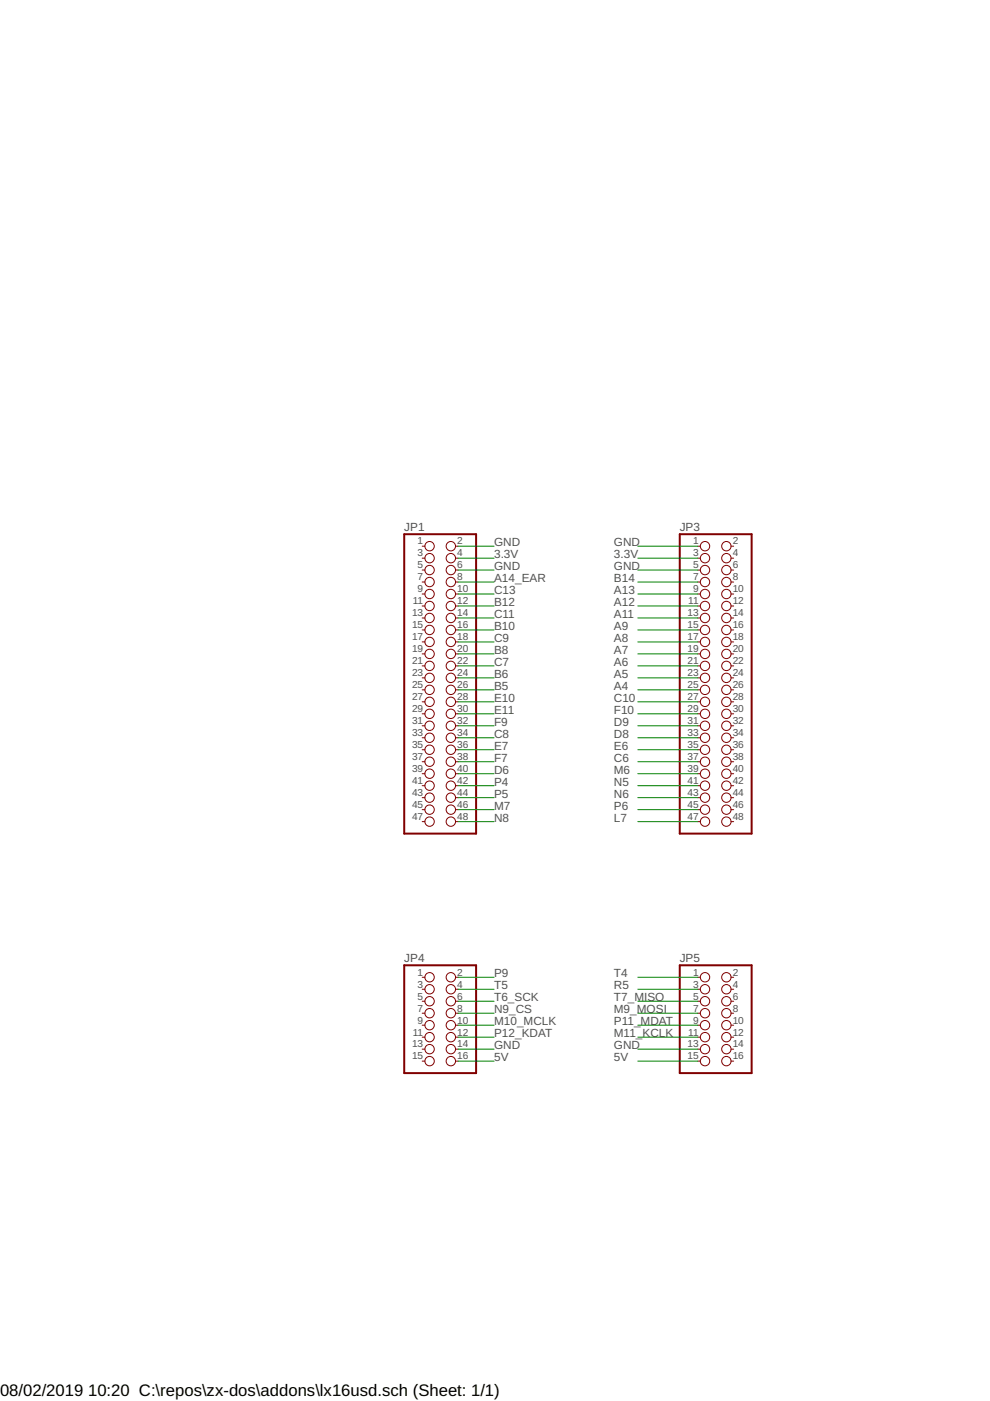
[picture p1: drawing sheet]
<svg xmlns="http://www.w3.org/2000/svg" width="210mm" height="297mm" viewBox="0 0 210 297" stroke-linecap="round" stroke-linejoin="round" font-family="sans-serif">
<path d="M85.7 113.3h15.2v63.4h-15.2zM144.1 113.3h15.3v63.4h-15.3zM85.7 204.7h15.2v22.8h-15.2zM144.1 204.7h15.3v22.8h-15.3z" fill="none" stroke="#800000" stroke-width=".42"/>
<g fill="none" stroke="#800000" stroke-width=".21">
<path d="M89.5 115.8h.6M89.5 118.3h.6M96.6 115.8h.5M96.6 118.3h.5M147.9 115.8h.6M147.9 118.3h.6M155 115.8h.6M155 118.3h.6M89.5 120.9h.6M89.5 123.4h.6M89.5 125.9h.6M89.5 128.5h.6"/>
<path d="M89.5 131h.6M89.5 133.6h.6M89.5 136.1h.6M89.5 138.6h.6M96.6 120.9h.5M96.6 123.4h.5M96.6 125.9h.5M96.6 128.5h.5M96.6 131h.5M96.6 133.6h.5M96.6 136.1h.5M96.6 138.6h.5"/>
<path d="M147.9 120.9h.6M147.9 123.4h.6M147.9 125.9h.6M147.9 128.5h.6M147.9 131h.6M147.9 133.6h.6M147.9 136.1h.6M147.9 138.6h.6M155 120.9h.6M155 123.4h.6M155 125.9h.6M155 128.5h.6"/>
<path d="M155 131h.6M155 133.6h.6M155 136.1h.6M155 138.6h.6M89.5 141.2h.6M89.5 143.7h.6M89.5 146.3h.6M89.5 148.8h.6M89.5 151.3h.6M89.5 153.9h.6M89.5 156.4h.6M89.5 159h.6"/>
<path d="M96.6 141.2h.5M96.6 143.7h.5M96.6 146.3h.5M96.6 148.8h.5M96.6 151.3h.5M96.6 153.9h.5M96.6 156.4h.5M96.6 159h.5M147.9 141.2h.6M147.9 143.7h.6M147.9 146.3h.6M147.9 148.8h.6"/>
<path d="M147.9 151.3h.6M147.9 153.9h.6M147.9 156.4h.6M147.9 159h.6M155 141.2h.6M155 143.7h.6M155 146.3h.6M155 148.8h.6M155 151.3h.6M155 153.9h.6M155 156.4h.6M155 159h.6"/>
<path d="M89.5 161.5h.6M89.5 164h.6M89.5 166.6h.6M89.5 169.1h.6M89.5 171.7h.6M89.5 174.2h.6M96.6 161.5h.5M96.6 164h.5M96.6 166.6h.5M96.6 169.1h.5M96.6 171.7h.5M96.6 174.2h.5"/>
<path d="M147.9 161.5h.6M147.9 164h.6M147.9 166.6h.6M147.9 169.1h.6M147.9 171.7h.6M147.9 174.2h.6M155 161.5h.6M155 164h.6M155 166.6h.6M155 169.1h.6M155 171.7h.6M155 174.2h.6"/>
<path d="M89.5 207.2h.6M89.5 209.7h.6M89.5 212.3h.6M89.5 214.8h.6M89.5 217.4h.6M89.5 219.9h.6M96.6 207.2h.5M96.6 209.7h.5M96.6 212.3h.5M96.6 214.8h.5M96.6 217.4h.5M96.6 219.9h.5"/>
<path d="M147.9 207.2h.6M147.9 209.7h.6M147.9 212.3h.6M147.9 214.8h.6M147.9 217.4h.6M147.9 219.9h.6M155 207.2h.6M155 209.7h.6M155 212.3h.6M155 214.8h.6M155 217.4h.6M155 219.9h.6"/>
<path d="M89.5 222.4h.6M89.5 225h.6M96.6 222.4h.5M96.6 225h.5M147.9 222.4h.6M147.9 225h.6M155 222.4h.6M155 225h.6"/>
<circle cx="91.1" cy="115.8" r=".99"/>
<circle cx="91.1" cy="118.3" r=".99"/>
<circle cx="95.6" cy="115.8" r=".99"/>
<circle cx="95.6" cy="118.3" r=".99"/>
<circle cx="149.5" cy="115.8" r=".99"/>
<circle cx="149.5" cy="118.3" r=".99"/>
<circle cx="154" cy="118.3" r=".99"/>
<circle cx="154" cy="115.8" r=".99"/>
<circle cx="91.1" cy="120.9" r=".99"/>
<circle cx="91.1" cy="123.4" r=".99"/>
<circle cx="91.1" cy="131" r=".99"/>
<circle cx="91.1" cy="136.1" r=".99"/>
<circle cx="91.1" cy="138.6" r=".99"/>
<circle cx="91.1" cy="125.9" r=".99"/>
<circle cx="91.1" cy="133.6" r=".99"/>
<circle cx="91.1" cy="128.5" r=".99"/>
<circle cx="95.6" cy="131" r=".99"/>
<circle cx="95.6" cy="136.1" r=".99"/>
<circle cx="95.6" cy="133.6" r=".99"/>
<circle cx="95.6" cy="138.6" r=".99"/>
<circle cx="95.6" cy="120.9" r=".99"/>
<circle cx="95.6" cy="128.5" r=".99"/>
<circle cx="95.6" cy="125.9" r=".99"/>
<circle cx="95.6" cy="123.4" r=".99"/>
<circle cx="149.5" cy="131" r=".99"/>
<circle cx="149.5" cy="123.4" r=".99"/>
<circle cx="149.5" cy="133.6" r=".99"/>
<circle cx="149.5" cy="120.9" r=".99"/>
<circle cx="149.5" cy="128.5" r=".99"/>
<circle cx="149.5" cy="136.1" r=".99"/>
<circle cx="149.5" cy="138.6" r=".99"/>
<circle cx="149.5" cy="125.9" r=".99"/>
<circle cx="154" cy="131" r=".99"/>
<circle cx="154" cy="123.4" r=".99"/>
<circle cx="154" cy="125.9" r=".99"/>
<circle cx="154" cy="133.6" r=".99"/>
<circle cx="154" cy="136.1" r=".99"/>
<circle cx="154" cy="120.9" r=".99"/>
<circle cx="154" cy="128.5" r=".99"/>
<circle cx="154" cy="138.6" r=".99"/>
<circle cx="91.1" cy="159" r=".99"/>
<circle cx="91.1" cy="146.3" r=".99"/>
<circle cx="91.1" cy="153.9" r=".99"/>
<circle cx="91.1" cy="156.4" r=".99"/>
<circle cx="91.1" cy="141.2" r=".99"/>
<circle cx="91.1" cy="143.7" r=".99"/>
<circle cx="91.1" cy="148.8" r=".99"/>
<circle cx="91.1" cy="151.3" r=".99"/>
<circle cx="95.6" cy="146.3" r=".99"/>
<circle cx="95.6" cy="159" r=".99"/>
<circle cx="95.6" cy="156.4" r=".99"/>
<circle cx="95.6" cy="143.7" r=".99"/>
<circle cx="95.6" cy="148.8" r=".99"/>
<circle cx="95.6" cy="141.2" r=".99"/>
<circle cx="95.6" cy="153.9" r=".99"/>
<circle cx="95.6" cy="151.3" r=".99"/>
<circle cx="149.5" cy="146.3" r=".99"/>
<circle cx="149.5" cy="153.9" r=".99"/>
<circle cx="149.5" cy="141.2" r=".99"/>
<circle cx="149.5" cy="143.7" r=".99"/>
<circle cx="149.5" cy="151.3" r=".99"/>
<circle cx="149.5" cy="156.4" r=".99"/>
<circle cx="149.5" cy="148.8" r=".99"/>
<circle cx="149.5" cy="159" r=".99"/>
<circle cx="154" cy="153.9" r=".99"/>
<circle cx="154" cy="148.8" r=".99"/>
<circle cx="154" cy="156.4" r=".99"/>
<circle cx="154" cy="141.2" r=".99"/>
<circle cx="154" cy="146.3" r=".99"/>
<circle cx="154" cy="151.3" r=".99"/>
<circle cx="154" cy="159" r=".99"/>
<circle cx="154" cy="143.7" r=".99"/>
<circle cx="91.1" cy="171.7" r=".99"/>
<circle cx="91.1" cy="166.6" r=".99"/>
<circle cx="91.1" cy="161.5" r=".99"/>
<circle cx="91.1" cy="164" r=".99"/>
<circle cx="91.1" cy="169.1" r=".99"/>
<circle cx="91.1" cy="174.2" r=".99"/>
<circle cx="95.6" cy="161.5" r=".99"/>
<circle cx="95.6" cy="166.6" r=".99"/>
<circle cx="95.6" cy="171.7" r=".99"/>
<circle cx="95.6" cy="169.1" r=".99"/>
<circle cx="95.6" cy="164" r=".99"/>
<circle cx="95.6" cy="174.2" r=".99"/>
<circle cx="149.5" cy="171.7" r=".99"/>
<circle cx="149.5" cy="161.5" r=".99"/>
<circle cx="149.5" cy="164" r=".99"/>
<circle cx="149.5" cy="166.6" r=".99"/>
<circle cx="149.5" cy="169.1" r=".99"/>
<circle cx="149.5" cy="174.2" r=".99"/>
<circle cx="154" cy="171.7" r=".99"/>
<circle cx="154" cy="161.5" r=".99"/>
<circle cx="154" cy="166.6" r=".99"/>
<circle cx="154" cy="164" r=".99"/>
<circle cx="154" cy="169.1" r=".99"/>
<circle cx="154" cy="174.2" r=".99"/>
<circle cx="91.1" cy="209.7" r=".99"/>
<circle cx="91.1" cy="207.2" r=".99"/>
<circle cx="91.1" cy="219.9" r=".99"/>
<circle cx="91.1" cy="212.3" r=".99"/>
<circle cx="91.1" cy="217.4" r=".99"/>
<circle cx="91.1" cy="214.8" r=".99"/>
<circle cx="95.6" cy="209.7" r=".99"/>
<circle cx="95.6" cy="219.9" r=".99"/>
<circle cx="95.6" cy="207.2" r=".99"/>
<circle cx="95.6" cy="212.3" r=".99"/>
<circle cx="95.6" cy="217.4" r=".99"/>
<circle cx="95.6" cy="214.8" r=".99"/>
<circle cx="149.5" cy="217.4" r=".99"/>
<circle cx="149.5" cy="214.8" r=".99"/>
<circle cx="149.5" cy="219.9" r=".99"/>
<circle cx="149.5" cy="207.2" r=".99"/>
<circle cx="149.5" cy="212.3" r=".99"/>
<circle cx="149.5" cy="209.7" r=".99"/>
<circle cx="154" cy="217.4" r=".99"/>
<circle cx="154" cy="209.7" r=".99"/>
<circle cx="154" cy="214.8" r=".99"/>
<circle cx="154" cy="219.9" r=".99"/>
<circle cx="154" cy="207.2" r=".99"/>
<circle cx="154" cy="212.3" r=".99"/>
<circle cx="91.1" cy="222.4" r=".99"/>
<circle cx="91.1" cy="225" r=".99"/>
<circle cx="95.6" cy="222.4" r=".99"/>
<circle cx="95.6" cy="225" r=".99"/>
<circle cx="149.5" cy="222.4" r=".99"/>
<circle cx="149.5" cy="225" r=".99"/>
<circle cx="154" cy="222.4" r=".99"/>
<circle cx="154" cy="225" r=".99"/>
</g>
<g fill="none" stroke="#008000" stroke-width=".21">
<path d="M97.1 115.8h7.7M97.1 118.3h7.7M135.2 115.8h12.7M135.2 118.3h12.7M97.1 120.9h7.7M97.1 133.6h7.7M97.1 125.9h7.7M97.1 123.4h7.7M97.1 128.5h7.7M97.1 131h7.7M97.1 136.1h7.7M97.1 138.6h7.7"/>
<path d="M135.2 120.9h12.7M135.2 133.6h12.7M135.2 125.9h12.7M135.2 123.4h12.7M135.2 128.5h12.7M135.2 131h12.7M135.2 136.1h12.7M135.2 138.6h12.7M97.1 151.3h7.7M97.1 143.7h7.7M97.1 141.2h7.7M97.1 146.3h7.7"/>
<path d="M97.1 148.8h7.7M97.1 153.9h7.7M97.1 156.4h7.7M97.1 159h7.7M135.2 151.3h12.7M135.2 143.7h12.7M135.2 141.2h12.7M135.2 146.3h12.7M135.2 148.8h12.7M135.2 153.9h12.7M135.2 156.4h12.7M135.2 159h12.7"/>
<path d="M97.1 174.2h7.7M97.1 171.7h7.7M97.1 169.1h7.7M97.1 166.6h7.7M97.1 164h7.7M97.1 161.5h7.7M135.2 174.2h12.7M135.2 171.7h12.7M135.2 169.1h12.7M135.2 166.6h12.7M135.2 164h12.7M135.2 161.5h12.7"/>
<path d="M97.1 219.9h7.7M97.1 214.8h7.7M97.1 212.3h7.7M97.1 217.4h7.7M97.1 209.7h7.7M97.1 207.2h7.7M135.2 219.9h12.7M135.2 214.8h12.7M135.2 212.3h12.7M135.2 217.4h12.7M135.2 209.7h12.7M135.2 207.2h12.7"/>
<path d="M97.1 222.4h7.7M97.1 225h7.7M135.2 222.4h12.7M135.2 225h12.7"/>
</g>
<g font-size="3.5">
<text x="0" y="296">08/02/2019</text>
<text x="18.7" y="296">10:20 C:\repos\zx-dos\addons\lx16usd.sch (Sheet: 1/1)</text>
</g>
<g font-size="2.5" fill="#505050">
<text x="85.7" y="112.6">JP1</text>
<text x="144.1" y="112.6">JP3</text>
<text x="104.8" y="115.8">GND</text>
<text x="104.8" y="118.3">3.3V</text>
<text x="130.2" y="115.8">GND</text>
<text x="130.2" y="118.3">3.3V</text>
<text x="104.8" y="120.9">GND</text>
<text x="104.8" y="126">C13</text>
<text x="104.8" y="123.4">A14_EAR</text>
<text x="130.2" y="120.9">GND</text>
<text x="130.2" y="123.4">B14</text>
<text x="130.2" y="126">A13</text>
<text x="104.8" y="128.5">B12</text>
<text x="104.8" y="131">C11</text>
<text x="130.2" y="128.5">A12</text>
<text x="130.2" y="131">A11</text>
<text x="104.8" y="133.6">B10</text>
<text x="104.8" y="136.1">C9</text>
<text x="130.2" y="133.6">A9</text>
<text x="130.2" y="136.1">A8</text>
<text x="104.8" y="143.7">B6</text>
<text x="104.8" y="138.6">B8</text>
<text x="104.8" y="141.2">C7</text>
<text x="130.2" y="138.6">A7</text>
<text x="130.2" y="141.2">A6</text>
<text x="130.2" y="143.7">A5</text>
<text x="104.8" y="146.3">B5</text>
<text x="104.8" y="148.8">E10</text>
<text x="130.2" y="148.8">C10</text>
<text x="130.2" y="146.3">A4</text>
<text x="104.8" y="151.3">E11</text>
<text x="104.8" y="153.9">F9</text>
<text x="130.2" y="151.3">F10</text>
<text x="130.2" y="153.9">D9</text>
<text x="104.8" y="161.5">F7</text>
<text x="104.8" y="156.4">C8</text>
<text x="104.8" y="159">E7</text>
<text x="130.2" y="156.4">D8</text>
<text x="130.2" y="159">E6</text>
<text x="130.2" y="161.5">C6</text>
<text x="104.8" y="166.6">P4</text>
<text x="104.8" y="164">D6</text>
<text x="130.2" y="166.6">N5</text>
<text x="130.2" y="164">M6</text>
<text x="104.8" y="171.7">M7</text>
<text x="104.8" y="169.1">P5</text>
<text x="130.2" y="169.1">N6</text>
<text x="130.2" y="171.7">P6</text>
<text x="104.8" y="174.2">N8</text>
<text x="130.2" y="174.2">L7</text>
<text x="85.7" y="204">JP4</text>
<text x="104.8" y="209.7">T5</text>
<text x="104.8" y="207.2">P9</text>
<text x="130.2" y="209.7">R5</text>
<text x="130.2" y="207.2">T4</text>
<text x="144.1" y="204">JP5</text>
<text x="104.8" y="214.8">N9_CS</text>
<text x="104.8" y="212.3">T6_SCK</text>
<text x="130.2" y="214.8">M9_MOSI</text>
<text x="130.2" y="212.3">T7_MISO</text>
<text x="104.8" y="219.9">P12_KDAT</text>
<text x="104.8" y="217.4">M10_MCLK</text>
<text x="130.2" y="219.9">M11_KCLK</text>
<text x="130.2" y="217.4">P11_MDAT</text>
<text x="104.8" y="222.4">GND</text>
<text x="104.8" y="225">5V</text>
<text x="130.2" y="222.4">GND</text>
<text x="130.2" y="225">5V</text>
</g>
<g font-size="2.1" fill="#505050">
<text x="88.5" y="115.4">1</text>
<text x="88.5" y="118">3</text>
<text x="96.9" y="115.4">2</text>
<text x="96.9" y="118">4</text>
<text x="146.9" y="115.4">1</text>
<text x="146.9" y="118">3</text>
<text x="155.3" y="115.4">2</text>
<text x="155.3" y="118">4</text>
<text x="88.5" y="120.5">5</text>
<text x="88.5" y="123.1">7</text>
<text x="88.5" y="125.6">9</text>
<text x="96.9" y="120.5">6</text>
<text x="96.9" y="123.1">8</text>
<text x="96.9" y="125.6">10</text>
<text x="146.9" y="120.5">5</text>
<text x="146.9" y="123.1">7</text>
<text x="146.9" y="125.6">9</text>
<text x="155.3" y="120.5">6</text>
<text x="155.3" y="123.1">8</text>
<text x="155.3" y="125.6">10</text>
<text x="87.4" y="130.7">13</text>
<text x="87.5" y="128.1">11</text>
<text x="96.9" y="128.1">12</text>
<text x="96.9" y="130.7">14</text>
<text x="145.8" y="130.7">13</text>
<text x="145.9" y="128.1">11</text>
<text x="155.3" y="128.1">12</text>
<text x="155.3" y="130.7">14</text>
<text x="87.4" y="133.2">15</text>
<text x="87.4" y="135.8">17</text>
<text x="96.9" y="133.2">16</text>
<text x="96.9" y="135.8">18</text>
<text x="145.8" y="133.2">15</text>
<text x="145.8" y="135.8">17</text>
<text x="155.3" y="133.2">16</text>
<text x="155.3" y="135.8">18</text>
<text x="87.4" y="138.3">19</text>
<text x="87.4" y="140.8">21</text>
<text x="87.4" y="143.4">23</text>
<text x="96.9" y="138.3">20</text>
<text x="96.9" y="140.8">22</text>
<text x="96.9" y="143.4">24</text>
<text x="145.8" y="138.3">19</text>
<text x="145.8" y="140.8">21</text>
<text x="145.8" y="143.4">23</text>
<text x="155.3" y="138.3">20</text>
<text x="155.3" y="140.8">22</text>
<text x="155.3" y="143.4">24</text>
<text x="87.4" y="145.9">25</text>
<text x="87.4" y="148.4">27</text>
<text x="96.9" y="145.9">26</text>
<text x="96.9" y="148.4">28</text>
<text x="145.8" y="145.9">25</text>
<text x="145.8" y="148.4">27</text>
<text x="155.3" y="145.9">26</text>
<text x="155.3" y="148.4">28</text>
<text x="87.4" y="151">29</text>
<text x="87.4" y="153.5">31</text>
<text x="96.9" y="151">30</text>
<text x="96.9" y="153.5">32</text>
<text x="145.8" y="151">29</text>
<text x="145.8" y="153.5">31</text>
<text x="155.3" y="151">30</text>
<text x="155.3" y="153.5">32</text>
<text x="87.4" y="156.1">33</text>
<text x="87.4" y="158.6">35</text>
<text x="87.4" y="161.1">37</text>
<text x="96.9" y="156.1">34</text>
<text x="96.9" y="158.6">36</text>
<text x="96.9" y="161.1">38</text>
<text x="145.8" y="156.1">33</text>
<text x="145.8" y="158.6">35</text>
<text x="145.8" y="161.1">37</text>
<text x="155.3" y="156.1">34</text>
<text x="155.3" y="158.6">36</text>
<text x="155.3" y="161.1">38</text>
<text x="87.4" y="163.7">39</text>
<text x="87.4" y="166.2">41</text>
<text x="96.9" y="163.7">40</text>
<text x="96.9" y="166.2">42</text>
<text x="145.8" y="163.7">39</text>
<text x="145.8" y="166.2">41</text>
<text x="155.3" y="163.7">40</text>
<text x="155.3" y="166.2">42</text>
<text x="87.4" y="168.8">43</text>
<text x="87.4" y="171.3">45</text>
<text x="87.4" y="173.8">47</text>
<text x="96.9" y="168.8">44</text>
<text x="96.9" y="171.3">46</text>
<text x="96.9" y="173.8">48</text>
<text x="145.8" y="168.8">43</text>
<text x="145.8" y="171.3">45</text>
<text x="145.8" y="173.8">47</text>
<text x="155.3" y="168.8">44</text>
<text x="155.3" y="171.3">46</text>
<text x="155.3" y="173.8">48</text>
<text x="88.5" y="206.9">1</text>
<text x="88.5" y="209.4">3</text>
<text x="96.9" y="206.9">2</text>
<text x="96.9" y="209.4">4</text>
<text x="146.9" y="206.9">1</text>
<text x="146.9" y="209.4">3</text>
<text x="155.3" y="206.9">2</text>
<text x="155.3" y="209.4">4</text>
<text x="88.5" y="211.9">5</text>
<text x="88.5" y="214.5">7</text>
<text x="96.9" y="211.9">6</text>
<text x="96.9" y="214.5">8</text>
<text x="146.9" y="211.9">5</text>
<text x="146.9" y="214.5">7</text>
<text x="155.3" y="211.9">6</text>
<text x="155.3" y="214.5">8</text>
<text x="87.5" y="219.5">11</text>
<text x="88.5" y="217">9</text>
<text x="96.9" y="217">10</text>
<text x="96.9" y="219.5">12</text>
<text x="145.9" y="219.5">11</text>
<text x="146.9" y="217">9</text>
<text x="155.3" y="217">10</text>
<text x="155.3" y="219.5">12</text>
<text x="87.4" y="222.1">13</text>
<text x="87.4" y="224.6">15</text>
<text x="96.9" y="222.1">14</text>
<text x="96.9" y="224.6">16</text>
<text x="145.8" y="222.1">13</text>
<text x="145.8" y="224.6">15</text>
<text x="155.3" y="222.1">14</text>
<text x="155.3" y="224.6">16</text>
</g>
</svg>
